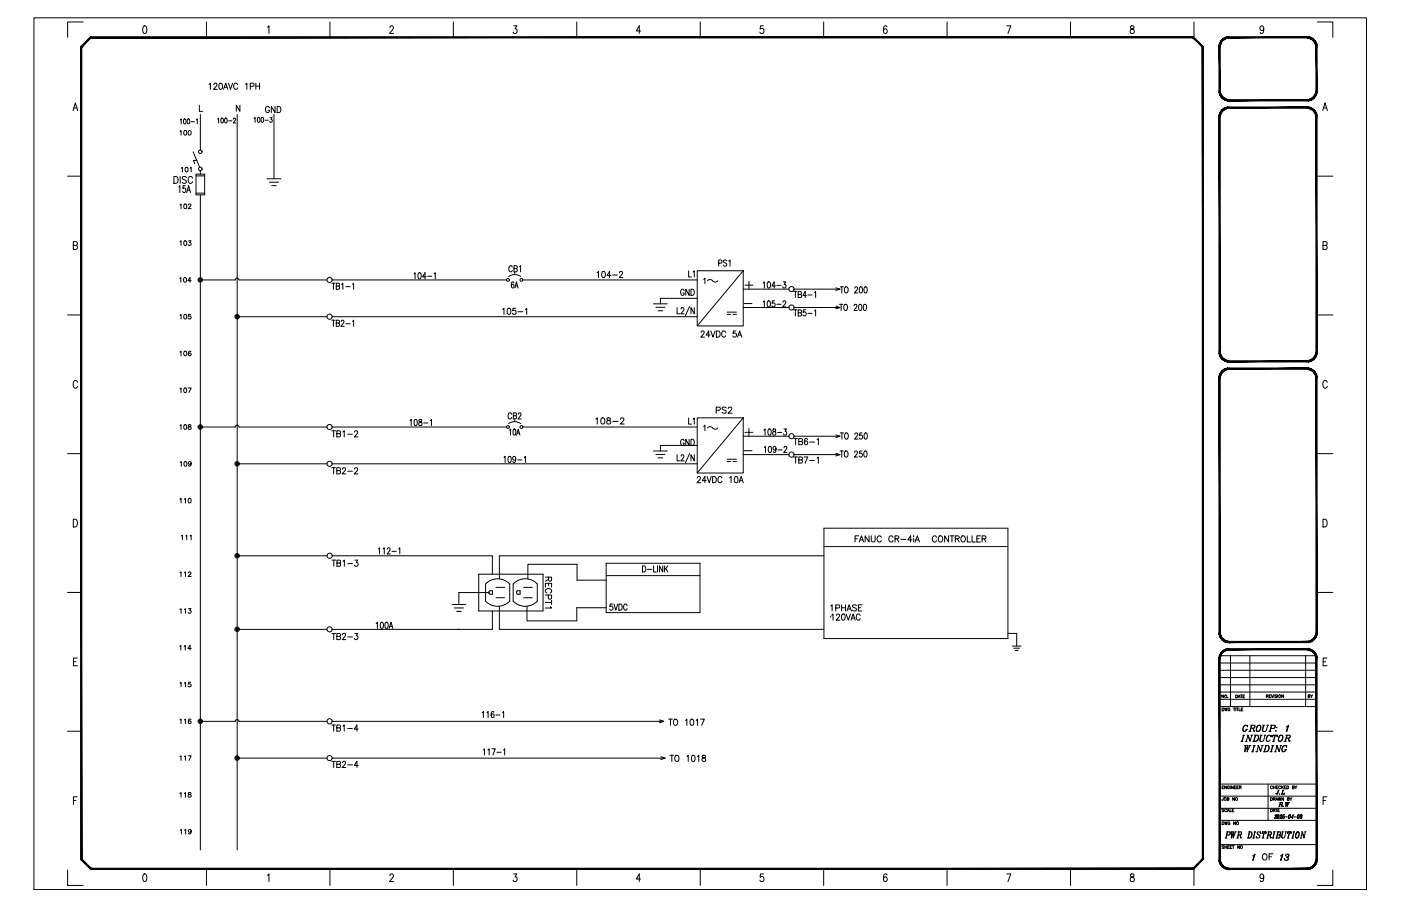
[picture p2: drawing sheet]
<svg xmlns="http://www.w3.org/2000/svg" width="432mm" height="279mm" viewBox="0 0 432 279" stroke-linecap="round" stroke-linejoin="round" font-family="sans-serif">
<g fill="none" stroke="#000" stroke-width=".31">
<path d="M10.5 5.5h410.7v268.8h-410.7zM25.6 6.8h-4.8v4.7M44.3 8.1l.4-.1a1.53 1.53 0 0 1 0 2.3h-.2a1.75 1.75 0 0 1-.2-2.2zM63.6 6.8v4.7M82.4 8.4l.5-.4v2.3M101.7 6.8v4.7M120.2 8.5l.3-.5h.4l.3 .4-.2 .8-.9 1.1h1.2M139.7 6.8v4.7M158.3 8h1l-.5 .9a.69 .69 0 0 1 .5 1 .69 .69 0 0 1-1.2 0M177.8 6.8v4.7M197.5 9.5h-1.4l.9-1.5v2.3M215.8 6.8v4.7"/>
<path d="M235.3 8h-.9l-.1 1a.71 .71 0 0 1 1 0 .71 .71 0 0 1-.1 1 .71 .71 0 0 1-1-.1M253.9 6.8v4.7M273.4 8.3l-.6-.3a1.41 1.41 0 0 0 .1 2.3 .7 .7 0 0 0 .5-.9 .7 .7 0 0 0-.9-.4l-.2 .5M291.9 6.8v4.7M310.3 8h1.3l-1 2.3M329.9 6.8v4.7M348.5 8.1v.7a.86 .86 0 0 1 1 .5 .86 .86 0 0 1-.3 1 .75 .75 0 0 1-.9-.8 .75 .75 0 0 1 .9-.6l.2-.1a.49 .49 0 0 0-.2-.8zM368 6.8v4.7M370.7 14.5v16.7M389.5 8.8l-.3 .5a.64 .64 0 0 1-.8-.2 .64 .64 0 0 1 .2-.9 .64 .64 0 0 1 .8 .1l.1 .5a1.11 1.11 0 0 1-.7 1.5l-.4-.3M406 6.8h4.8v4.7M22.5 34.1l.7-2.4 .7 2.4"/>
<path d="M22.8 33.3h.9M55.5 37l.3-.3v1.5M56.7 36.8a.74 .74 0 0 1 .8 .6 .74 .74 0 0 1-.5 .8l-.4-.3zM57.9 36.8l.1-.1a.85 .85 0 0 1 .5 .7 .85 .85 0 0 1-.5 .8l-.3-.7zM58.9 37.5h1M60.5 37l.3-.3v1.5M61.4 32.4v1.9h1M61.8 35.3v11M64.4 26l.4-.4v2M65.9 26.1l.3-.5h.4l.3 .4-.3 .6-.8 1h1.2M67.1 36.7l.3-.3v1.5M67.7 25.7l.2-.1a1.02 1.02 0 0 1 .7 1 1.02 1.02 0 0 1-.7 1l-.4-.4-.1-.5z"/>
<path d="M68.2 36.5l.2-.1a.83 .83 0 0 1 .5 .8 .83 .83 0 0 1-.5 .7l-.3-.6zM68.9 27.6l.7-2 .6 2M69.2 26.9h.8M69.4 36.5l.2-.1a.83 .83 0 0 1 .4 .8 .83 .83 0 0 1-.4 .7l-.4-.6zM70.4 25.6l.6 2 .7-2M70.4 37.3h1.1M71.9 36.8l.2-.4 .5 .3-.7 1.2h.8M73.1 35.3v226.8M73.2 26.1a.63 .63 0 0 0-.7-.5 .63 .63 0 0 0-.5 .8v.4a.63 .63 0 0 0 .5 .8 .63 .63 0 0 0 .7-.5M73.9 32.4v1.9l-1.1-1.9v1.9M75.7 26l.4-.4v2M77.1 26.6h1v-.9l-1-.1v2"/>
<path d="M78.3 36.5l.3-.3v1.5M78.9 25.6v2M78.9 26.6h1.1M79.5 36.3l.2-.1a.85 .85 0 0 1 .4 .8 .85 .85 0 0 1-.4 .7l-.4-.6zM80 25.6v2M80.6 36.3l.2-.1a.85 .85 0 0 1 .5 .8 .85 .85 0 0 1-.5 .7l-.3-.6zM83.2 36.2h.6l-.3 .6a.44 .44 0 0 1 .4 .7 .44 .44 0 0 1-.8-.1M84.4 35.3v19.8M407.7 34.1l.7-2.4 .7 2.4M408 33.3h.9M20.8 54.3h4.2M59.5 46.8l2 4.8"/>
<path d="M60.4 53.7h2.7v6.4h-2.7zM60.4 54.2h2.7M60.4 59.6h2.7M82.3 55.1h4.3M83 56.2h2.9M83.7 57.2h1.4M406 54.3h4.8M22.6 75.7l1.1-.1 .2-.4-.2-.6-1.1-.1v2.4h.8l.4-.2 .1-.6-.5-.4M61.8 60.1v202M407.8 75.7l1.1-.1 .1-.4-.1-.6-1.1-.1v2.4h.8l.3-.2 .1-.6-.4-.4M20.8 97.1h4.2M61.8 86.3h10.7a.56 .56 0 0 1 .6-.5 .56 .56 0 0 1 .5 .5h27.2"/>
<path d="M73.1 97.7h27.7M102.3 98.7h1M102.4 86.3h53.7M102.4 97.7h112.5M102.8 98.7v1.9M103.6 99.6h.9v-.8l-.9-.1v1.9l1-.1 .1-.5-.4-.4M105.2 99.2l.2-.5 .6 .4-.9 1.5h1M106.6 99.8h1.3M108.6 99.1l.4-.4v1.9M161.1 86.3h53.8M201.4 93.7h4.3M202.1 94.8h2.9"/>
<path d="M202.8 95.8h1.4M208.7 94.9v1.9h.9M209.9 95.3l.3-.4h.5l.1 .3-.9 1.6h1M212.5 94.5l-1.3 2.9M214 94.9v1.9l-1-1.9v1.9M214.9 83.5h14.2v17h-14.2zM214.9 92h-11.4v1.7M216.9 86.1l.4-.3v1.7M218.1 86.6l.7-.4 .8 .4M219.7 86.6l.7 .4 .8-.4M224.1 96.3h2.9M224.1 97h1.1"/>
<path d="M225.9 97h1.1M229.1 83.5l-14.2 17M229.1 94.8h14M229.1 89.2h14M235.2 93.1l.4-.3v1.9M236.7 92.9l.2-.1a1.05 1.05 0 0 1 .6 .9 1.05 1.05 0 0 1-.6 1l-.5-.9zM238.8 92.8h-.8v.8a.57 .57 0 0 1 .8 0 .57 .57 0 0 1-.1 .8 .57 .57 0 0 1-.8-.1M239.4 93.8h1.3M241.3 93.2l.3-.4 .4 .1 .2 .2-.2 .7-.8 .9h1M244.6 95.5h1M244.6 89.9h1M244.8 94.8h14.1"/>
<path d="M244.8 89.2h14.1M245.1 89.9v1.9M245.1 95.5v1.9M246 96.4h.9l.1-.7-1-.2v1.9l1-.1v-.5l-.3-.4M246 90.8l.9-.1 .1-.6-1-.2v1.9l1-.2v-.5l-.3-.3M248.3 95.5h-.7l-.1 .9a.57 .57 0 0 1 .9 0 .57 .57 0 0 1-.1 .8 .57 .57 0 0 1-.8-.1M248.5 91.1h-1l.7-1.2v1.9M249 96.6h1.3M249 91h1.3M251 95.9l.4-.4v1.9M251 90.2l.4-.3v1.9M257.6 88.7l1.3 .5"/>
<path d="M258.9 89.2l-1.3 .4M258.9 88.4h1.1M259.4 88.4v2M260.5 88.5l.2-.1a.98 .98 0 0 1 .7 1 .98 .98 0 0 1-.7 1 1.25 1.25 0 0 1-.2-1.9zM263.4 88.9l.2-.4 .4-.1 .3 .6-.9 1.4h1M265 88.5l.2-.1a1.06 1.06 0 0 1 .6 1 1.06 1.06 0 0 1-.6 1l-.3-.4-.1-.5zM266.5 88.5l.2-.1a1.07 1.07 0 0 1 0 2l-.2-.1-.2-.8zM406 97.1h4.8M23.9 117.9a.7 .7 0 0 0-.9-.6 .7 .7 0 0 0-.5 .9v.6a.7 .7 0 0 0 .5 .9 .7 .7 0 0 0 .9-.6M409.1 117.9a.7 .7 0 0 0-.9-.6 .7 .7 0 0 0-.5 .9v.6a.7 .7 0 0 0 .5 .9 .7 .7 0 0 0 .9-.6M20.8 139.9h4.2M61.8 131.7h10.7a.56 .56 0 0 1 .6-.6 .56 .56 0 0 1 .5 .6h27.2"/>
<path d="M102.4 131.7h53.7M126.4 129.7l.3-.4v1.9M127.8 129.4l.2-.1a1.07 1.07 0 0 1 0 1.9l-.4-.8zM129.2 129.4v.6a.7 .7 0 0 1 .8 .4 .7 .7 0 0 1-.3 .8 .6 .6 0 0 1-.7-.6 .6 .6 0 0 1 .8-.5l.1-.7zM130.6 130.4h1.3M132.6 129.7l.4-.4v1.9M161.1 131.7h53.8M201.4 139.1h4.3M212.5 139.9l-1.3 2.9M214.9 128.9h14.2v17h-14.2zM214.9 137.4h-11.4v1.7M216.9 131.5l.4-.4v1.7"/>
<path d="M218.1 132l.7-.4 .8 .4M219.7 132l.7 .4 .8-.4M229.1 128.9l-14.2 17M229.1 134.5h14M235.4 132.6l.4-.3v1.9M236.9 132.4l.2-.1a1.07 1.07 0 0 1 0 1.9l-.4-.4v-.4zM238.3 132.4v.5a.69 .69 0 0 1 .8 .4 .69 .69 0 0 1-.3 .9 .61 .61 0 0 1-.7-.7 .61 .61 0 0 1 .8-.5l.1-.6zM239.6 133.4h1.3M241.6 132.3h.8l-.4 .7a.56 .56 0 0 1 .4 .9 .56 .56 0 0 1-.9-.1M244.8 134.5h14.1M257.6 134.1l1.3 .4M258.9 134.5l-1.3 .5"/>
<path d="M259 133.5h1M259.5 133.5v1.9M260.6 133.6l.1-.1a.98 .98 0 0 1 .8 1 .98 .98 0 0 1-.8 .9 1.25 1.25 0 0 1-.1-1.8zM263.5 134l.3-.5 .4 .1 .2 .3-1 1.5h1M265.7 133.5h-.7l-.1 .8a.57 .57 0 0 1 .9 .1 .57 .57 0 0 1-.1 .8 .57 .57 0 0 1-.8-.1M266.5 133.6l.2-.1a1.07 1.07 0 0 1 0 1.9l-.2-.1-.2-.7zM406 139.9h4.8M73.1 143h27.7M102.4 143h112.5M155.3 141.1l.4-.4v1.9M156.8 140.8l.2-.1a1.07 1.07 0 0 1 0 1.9l-.4-.8zM158.9 141.4l-.2 .4a.51 .51 0 0 1-.7-.5 .51 .51 0 0 1 .9-.3v.4a.9 .9 0 0 1-.5 1.2l-.3-.2"/>
<path d="M159.5 141.8h1.3M161.6 141.1l.3-.4v1.9M202.1 140.1h2.9M202.8 141.2h1.4M208.7 140.2v1.9h.9M209.9 140.7l.3-.5 .5 .1 .1 .3-.9 1.5h1M214 140.2v1.9l-1-1.9v1.9M224.1 141.6h2.9M224.1 142.3h1.1M225.9 142.3h1.1M229.1 140.2h14M244.8 140.2h14.1"/>
<path d="M22.6 160.1a1.28 1.28 0 0 1 1.3 .8 1.28 1.28 0 0 1-.4 1.5l-.9 .1zM73.1 171.4h27.7M102.4 171.4h49.4v5.7M116.6 169.3l.4-.4v1.9M118.1 169.3l.3-.4v1.9M119.4 169.4l.3-.5h.3l.2 .4-.9 1.5h1M120.8 170h1.3M122.9 169.3l.3-.4v1.9M147.5 177.1h19.9v11.3h-19.9zM162.7 178.5v-4.5h15.1v4.9h9M186.8 177.5h28.9M186.8 173.7h28.9v15.2h-28.9z"/>
<path d="M198 174.5a.96 .96 0 0 1 1.1 .9 .96 .96 0 0 1-1.1 1zM199.5 175.6h1.4M201.4 174.5v1.9h.9M202.7 174.5v1.9M204.3 174.5v1.9l-1.1-1.9v1.9M204.8 174.5v1.9M205.2 175.3l.7 1.1M205.9 174.5l-1.1 1.3M253.9 171.4h-100v7.1M253.9 162.9h56.7v34h-56.7zM253.9 168.6h56.7M407.8 160.1a1.27 1.27 0 0 1 1.3 .8 1.27 1.27 0 0 1-.4 1.5l-.9 .1z"/>
<path d="M20.8 182.7h4.2M73.1 194.1h27.7M115.9 192.3l.4-.4v1.9M117.4 192l.2-.1a1.06 1.06 0 0 1 .6 .9 1.06 1.06 0 0 1-.6 1l-.4-.8zM118.8 192l.3-.1a1.07 1.07 0 0 1 0 1.9l-.3-.1-.2-.7zM119.9 193.8l.6-1.9 .6 1.9M120.1 193.2h.8M139.3 186.4h4.3M140 187.5h2.8M140.7 188.5h1.4M141.4 194v.1M149.7 180.1a5.1 5.1 0 0 1 7.4 0v5.3a5.1 5.1 0 0 1-7.4 0z"/>
<path d="M150.7 182.7h-9.3v3.7M151.1 182.2l-.3 .1v.8l1 .2v-1.1h-.7M151.8 188.4v5.7h-49.4M152.9 181.1h2.6M152.9 184.3h2.6M153.9 187v7.1h100M159.2 182.5v.4M159.6 182.2l-.4 .3M159.6 182.2h.7v1.1l-.9-.1-.2-.3M161.4 181.1h2.6M161.4 184.3h2.6M162.4 187v4.5h15.4v-4.1h9"/>
<path d="M165.6 180.1a5.1 5.1 0 0 0-7.4 0v5.3a5.1 5.1 0 0 0 7.4 0M310.6 195.3h2.8v3.9M312 199.2h2.7M312.5 199.9h1.8M406 182.7h4.8M22.6 204.1h.8M23.8 202.9h-1.2v2.4h1.2M148.6 219.8l.4-.4v1.9M150.1 219.8l.3-.4v1.9M152.2 219.7l-.2-.3a1.09 1.09 0 0 0-.1 1.9 .56 .56 0 0 0 .4-.7 .56 .56 0 0 0-.7-.4l-.2 .5M154.9 219.8l.3-.4v1.9M312.9 200.6h.9"/>
<path d="M375.9 215.7h29.9M375.9 213.4h29.9M375.9 211.2h29.9M375.9 209h29.9M375.9 206.7h29.9M375.9 204.5h29.9M375.9 202.2h29.9M375.9 217.9h29.9M376.7 218.3l.5 .2-.1 .7h-.4zM377.5 218.3l.2 .9 .2-.9 .2 .9 .2-.9M379.1 218.6a.35 .35 0 0 0-.5-.2 .35 .35 0 0 0-.1 .5 .31 .31 0 0 0 .3 .3 .31 .31 0 0 0 .3-.3h-.2M379.3 202.2v15.7"/>
<path d="M380.1 218.3h.6M380.4 218.3v.9M380.9 214.3a.46 .46 0 0 1 .5 .2 .46 .46 0 0 1-.1 .6l-.4 .1zM380.9 218.3v.9M381.1 218.3h.5M381.4 218.3v.9M381.6 215.2l.3-.9 .3 .9M381.7 214.9h.4M381.9 218.3v.9h.4M382.3 214.3h.6M382.6 218.8h.3M382.6 214.3v.9"/>
<path d="M383.1 218.3h-.5v.9h.5M383.1 214.7h.3M383.6 214.3h-.5v.9h.5M385.2 202.2v15.7M390.3 214.7l.5-.1v-.3h-.5v.8M390.6 214.7l.3 .4M391.1 214.7h.4M391.7 214.3h-.6v.8h.6M391.8 214.3l.3 .8 .4-.8M392.6 214.3v.8M393.5 214.4h-.6l.6 .5-.2 .2-.4-.1M393.8 214.3v.8"/>
<path d="M395.6 214.3v.8l-.6-.8v.8M402.4 202.2v15.7M407.8 204.1h.7M409 202.9h-1.2v2.4h1.2M20.8 225.5h4.2M61.8 222.5l10.7-.1a.56 .56 0 0 1 .6-.5 .56 .56 0 0 1 .5 .5l27.2 .1M73.1 233.8h27.7M102.4 222.5h102.2M102.4 233.8h102.6M149 231.3l.3-.4v1.9M150.4 231.3l.4-.4v1.9M151.6 230.9h1l-.7 1.9"/>
<path d="M152.8 220.5h1.3M153.1 232h1.4M155.2 231.3l.3-.4v1.9M203.2 222l1.4 .5M203.7 233.4l1.3 .4M204.6 222.5l-1.4 .4M205 233.8l-1.3 .4M206.1 221.8h1.1M206.7 221.8v1.9M207.9 221.9a.94 .94 0 0 1 1 .7 .94 .94 0 0 1-.5 1.1 1 1 0 0 1-.9-.8 1 1 0 0 1 .4-1zM211.3 222.2l.4-.4v1.9M212.9 221.9l.3-.1a1.02 1.02 0 0 1 .6 .9 1.02 1.02 0 0 1-.6 1 1.3 1.3 0 0 1-.3-1.8z"/>
<path d="M214.6 222.2l.4-.4v1.9M215.9 221.8h1.2l-.8 1.9M406 225.5h4.8M22.6 246.9h.8M23.8 245.7h-1.2v2.4M370.7 241.9v23.1M375.9 253h29.9M375.9 249.3h29.9M375.9 245.5h29.9M375.9 241.8h29.9M376.7 253.4l.5 .2-.1 .7h-.4zM376.7 242.8h.3"/>
<path d="M377 246v.8h-.3l-.1-.2M377.2 249.6h-.6l.5 .4v.3l-.5-.1M377.2 242.4h-.5v.8h.5M377.5 253.4l.2 .9 .2-.9 .2 .9 .2-.9M377.6 258.4h.5M378 242.4v.8l-.5-.8v.8M378 256.5h.9l.3 .3-.2 .6-.9 .1M378.1 249.7a.35 .35 0 0 0-.5-.2 .35 .35 0 0 0-.1 .5 .32 .32 0 0 0 .2 .3 .32 .32 0 0 0 .4-.2M378.2 250.3l.4-.8 .3 .8M378.2 246.4h.5l.1-.3-.6-.1v.8h.6l-.2-.4M378.3 256.5l-.5 1.9 .5-1.9M378.3 250h.5"/>
<path d="M378.9 242.6a.35 .35 0 0 0-.5-.2 .35 .35 0 0 0-.1 .5 .31 .31 0 0 0 .3 .3 .31 .31 0 0 0 .3-.3h-.2M378.9 256.5l.2 .5-.4 .5M379.1 249.5v.8h.5M379.1 253.7a.35 .35 0 0 0-.5-.2 .35 .35 0 0 0-.1 .5 .31 .31 0 0 0 .3 .3 .31 .31 0 0 0 .3-.3h-.2M379.2 242.4v.8M379.4 256.5h.5M379.7 256.5l-.2 1.9 .7-1.9-.1 1.9 .7-1.9M379.7 256.5l-.1 1.7M379.8 249.9h.3M380.1 242.4v.8l-.6-.8v.8M380.3 256.5l-.1 1.7M380.3 249.5h-.5v.8h.5"/>
<path d="M380.4 242.8h.4M380.5 246v.8l-.6-.8v.8M380.6 256.5h.4M380.8 253.4v.9l-.6-.9v.9M381 242.4h-.6v.8h.6M381.2 258.4h.5M381.2 242.8h.3M381.6 256.5h.8l.3 .3-.1 .6h-.9M381.7 242.4h-.5v.8h.5M381.8 256.5l-.4 1.9M381.9 256.5l-.4 1.9M382 242.8l.5-.1v-.2l-.5-.1v.8"/>
<path d="M382 257.4l.3 1h.3v-.2M382.3 257.6l.1 .6h.2M382.3 242.8l.3 .4M382.4 256.5l.2 .5-.3 .4M384.9 256.5h.6a1.13 1.13 0 0 1 .2 1.4 1.13 1.13 0 0 1-1.3 .5M385.1 256.5l-.5 1.9M385.2 256.5l-.5 1.9M385.5 256.5a1.21 1.21 0 0 1-.4 1.9M386.1 258.4h.5M386.5 256.5h.5M386.7 256.5l-.4 1.9M386.8 256.5l-.4 1.9"/>
<path d="M387.5 257l.6 .5a.53 .53 0 0 1-.1 .9 .53 .53 0 0 1-.7-.5l-.1 .5 .1-.2M388.4 256.7l.2-.2-.1 .6a.51 .51 0 0 0-.5-.6 .51 .51 0 0 0-.5 .5l.8 .8M389 258.4h.5M389.2 256.5l-.2 .6 .1-.6h1.1v.6v-.6M389.6 256.5l-.4 1.9M389.7 256.5l-.4 1.9M390.4 258.4h.5M390.8 256.5h.8l.3 .3-.2 .6h-.8M390.8 241.8v11.2M391 256.5l-.4 1.9M391.1 256.5l-.4 1.9M391.2 257.4l.3 .2 .1 .8 .2-.2"/>
<path d="M391.5 257.6l.1 .6h.2M391.6 256.5l.2 .5-.3 .4M391.6 249.5a.47 .47 0 0 1 .6 .2 .47 .47 0 0 1-.2 .6h-.4zM392.1 258.4h.5M392.5 256.5h.6M392.8 256.5l-.5 1.9M392.8 256.5l-.4 1.9M392.9 252.3l.4 .1 .1-.2-.6 .1M393 251.5v.1a.25 .25 0 0 1 .3-.4 .23 .23 0 0 1 .1 .4l-.6 .8M393.3 251.2l.1 .4-.3 .4M393.4 258.4l.5-1.9-.4 1.9M393.6 256.5l1 .1v.7l-.2 .1"/>
<path d="M394 251.2l-.2 .2a.52 .52 0 0 0-.2 .6 .52 .52 0 0 0 .4 .4v-.1a.54 .54 0 0 0 .3-.6 .54 .54 0 0 0-.4-.4l-.2 .7 .1 .4M394 251.2l.2 .5-.3 .7M394.4 257.4l.2 .3-.2 .7h-1.2M394.4 257.4v.8l-.3 .2M394.4 256.5l.2 .8-.9 .1M394.6 252.3l.3 .1 .1-.2-.5 .1M394.7 251.5v.1a.24 .24 0 0 1 .2-.4 .24 .24 0 0 1 .2 .4l-.7 .8M395 251.2l.1 .3-.4 .5M395.1 256.5h.5M395.3 256.5l-.3 1.4 .3 .5a.55 .55 0 0 0 .7-.5l.3-1.4M395.4 256.5l-.3 1.4 .2 .5M395.6 251.3l.4-.1h-.4l-.2 .5a.31 .31 0 0 1 .4 .2 .31 .31 0 0 1-.1 .4 .31 .31 0 0 1-.4-.1"/>
<path d="M395.6 251.7l.2 .4-.2 .3M396.1 256.5h.4M396.1 251.9h.7M396.8 258.4h.4M397 256.5l-.2 .6 .1-.6h1.1l-.1 .6v-.6M397.4 256.5l-.4 1.9M397.5 256.5l-.5 1.9M397.5 251.2l-.2 .2a.52 .52 0 0 0-.2 .6 .52 .52 0 0 0 .4 .4l.1-.1a.54 .54 0 0 0 .2-.6 .54 .54 0 0 0-.4-.4l-.2 .7 .1 .4M397.6 251.2l.1 .5-.3 .7M398.1 258.4h.5M398.3 242.8l.6-.3-.6-.1v.8h.6l-.2-.4M398.4 252.1h-.4l.6-.9-.3 1.2"/>
<path d="M398.5 251.3l-.2 1.1M398.6 256.5h.5M398.8 256.5l-.5 1.9M398.8 251.9h.7M398.9 256.5l-.5 1.9M399.1 242.4l.3 .4v.4M399.7 242.4l-.3 .4M399.9 256.5a1.35 1.35 0 0 0-.3 1.9 1.19 1.19 0 0 0 .5-1.9 1.27 1.27 0 0 0-.5 1.9M400.1 256.5a1.53 1.53 0 0 1-.3 1.9M400.2 251.2l-.2 .2a.52 .52 0 0 0-.2 .6 .52 .52 0 0 0 .4 .4l.1-.1a.54 .54 0 0 0 .2-.6 .54 .54 0 0 0-.4-.4l-.2 .4 .1 .7M400.3 251.2l.1 .5-.3 .7M400.7 258.4h.5"/>
<path d="M400.9 251.8l-.2 .3 .1 .3M401 251.2l-.1 .5a.27 .27 0 0 0 .4-.1 .27 .27 0 0 0-.4-.3v.5M401.1 251.2l.2 .4-.2 .2a.32 .32 0 0 1 .1 .5 .32 .32 0 0 1-.5 0l.2-.5M401.2 256.5h.2M401.2 252l-.2 .4M401.9 258.2l-.5-1.7-.5 1.9M402.1 256.5h.4M402.3 256.5l-.4 1.9-.5-1.6M407.8 246.9h.7M409 245.7h-1.2v2.4M20.8 268.3v4.8h4.8M44.3 269.6l.4-.1a1.53 1.53 0 0 1 0 2.4h-.2a1.78 1.78 0 0 1-.2-2.3z"/>
<path d="M63.6 267.9v5.2M82.4 270l.5-.5v2.4M101.7 267.9v5.2M120.2 270.1l.1-.5 .6-.1 .3 .7-1.1 1.7h1.2M139.7 267.9v5.2M158.3 269.5h1l-.5 .9a.7 .7 0 0 1 .5 1.1 .7 .7 0 0 1-1.2-.1M177.8 267.9v5.2M197.5 271.1h-1.4l.9-1.6v2.4M215.8 267.9v5.2M235.3 269.5h-.9l-.1 1a.73 .73 0 0 1 1 .1 .73 .73 0 0 1 0 1 .73 .73 0 0 1-1 0l-.1-.2M253.9 267.9v5.2M273.4 269.8l-.6-.3a1.42 1.42 0 0 0 .1 2.4 .68 .68 0 0 0 .6-1 .68 .68 0 0 0-1.1-.2l-.1 .4"/>
<path d="M291.9 267.9v5.2M310.3 269.5h1.3l-1 2.4M329.9 267.9v5.2M348.5 269.6v.7a.93 .93 0 0 1 .9 .4 .93 .93 0 0 1 0 1.1 .75 .75 0 0 1-1.1-.6 .75 .75 0 0 1 .9-.8l.2-.1a.47 .47 0 0 0-.2-.8zM368 267.7v5.4M375.9 260.5h29.9M377.2 260.9h-.6l.5 .4v.3l-.5-.1M377.5 260.8v.9M377.5 261.2h.6M378.1 260.8v.9M378.4 261.2h.3M378.9 260.8h-.5v.9h.5"/>
<path d="M379.2 261.2h.3M379.7 260.8h-.5v.9h.5M379.8 260.8h.6M380.1 260.8v.9M382 260.8v.9l-.5-.9v.9M386.1 264l.7-.6-.6 1.9M386.6 263.8l-.4 1.5M386.7 263.7l-.4 .2M386.8 263.4l-.7 1.9M389.5 270.3l-.3 .6a.64 .64 0 0 1-.8-.3 .64 .64 0 0 1 .2-.8 .64 .64 0 0 1 .8 0l.1 .5a1.15 1.15 0 0 1-.7 1.6l-.4-.4M410.8 268.3v4.8h-4.8"/>
<circle cx="61.7" cy="46.8" r=".54"/>
<circle cx="61.7" cy="52.1" r=".54"/>
<circle cx="61.7" cy="86.3" r=".69"/>
<circle cx="61.7" cy="86.3" r=".43"/>
<circle cx="61.7" cy="86.3" r=".22"/>
<circle cx="73.1" cy="97.7" r=".69"/>
<circle cx="73.1" cy="97.7" r=".43"/>
<circle cx="73.1" cy="97.7" r=".22"/>
<circle cx="101.6" cy="97.7" r=".79"/>
<circle cx="243.9" cy="94.8" r=".79"/>
<circle cx="61.7" cy="131.7" r=".69"/>
<circle cx="61.7" cy="131.7" r=".43"/>
<circle cx="61.7" cy="131.7" r=".22"/>
<circle cx="73.1" cy="143" r=".69"/>
<circle cx="73.1" cy="143" r=".43"/>
<circle cx="73.1" cy="143" r=".22"/>
<circle cx="73.1" cy="171.4" r=".69"/>
<circle cx="73.1" cy="171.4" r=".43"/>
<circle cx="73.1" cy="171.4" r=".22"/>
<circle cx="73.1" cy="194.1" r=".69"/>
<circle cx="73.1" cy="194.1" r=".43"/>
<circle cx="73.1" cy="194.1" r=".22"/>
<circle cx="394.4" cy="214.6" r=".39"/>
<circle cx="61.7" cy="222.4" r=".69"/>
<circle cx="61.7" cy="222.4" r=".43"/>
<circle cx="61.7" cy="222.4" r=".22"/>
<circle cx="73.1" cy="233.8" r=".69"/>
<circle cx="73.1" cy="233.8" r=".43"/>
<circle cx="73.1" cy="233.8" r=".22"/>
<circle cx="377.6" cy="246.4" r=".38"/>
<circle cx="381.1" cy="246.4" r=".39"/>
<circle cx="381.4" cy="253.8" r=".39"/>
<circle cx="382.6" cy="261.2" r=".39"/>
</g>
<g fill="#000" stroke="#000" stroke-width=".31">
<path d="M375.7 14.5l.4 13.5v-13.5zM375.7 14.5l.4 13.5h-.4z"/>
<path d="M378.4 11.4l.5-.1v.4zM378.4 11.4v.3h.5zM377.9 11.5l.5-.1v.3zM377.9 11.5l.1 .3 .4-.1zM377.4 11.7l.5-.2 .1 .3zM377.4 11.7l.2 .3 .4-.2zM377 11.9l.4-.2 .2 .3zM377 11.9l.2 .3 .4-.2zM376.6 12.3l.4-.4 .2 .3zM376.6 12.3l.3 .2 .3-.3zM376.6 12.3l.3 .2-.6 .2zM376.3 12.7l.3 .2 .3-.4zM376.3 12.7l.3 .2-.5 .2zM376.1 13.1l.3 .1 .2-.3zM376.1 13.1l.3 .1-.5 .3zM375.9 13.5l.3 .1 .2-.4zM375.9 13.5l.3 .1-.5 .4zM375.7 14l.4 .1 .1-.5zM375.7 14l.4 .1-.4 .4zM376.1 14.1l-.4 .4h.4z"/>
<path d="M378.9 11.7h23.9v-.4zM378.9 11.3h23.9l-23.9 .4z"/>
<path d="M405.6 14.5l.3 13.5v-13.5zM405.6 14.5l.3 13.5h-.3z"/>
<path d="M405.9 14v.5h-.3zM405.5 14.1l.1 .4 .3-.5zM405.8 13.5l.1 .5-.4 .1zM405.4 13.6l.1 .5 .3-.6zM405.6 13.1l.2 .4-.4 .1zM405.3 13.2l.1 .4 .2-.5zM405.3 12.7l.3 .4-.3 .1zM405 12.9l.3 .3v-.5zM405 12.3l.3 .4-.3 .2zM405 12.3l-.2 .2 .2 .4zM404.6 11.9l.4 .4-.2 .2zM404.6 11.9l-.2 .3 .4 .3zM404.2 11.7l.4 .2-.2 .3zM404.2 11.7l-.2 .3 .4 .2zM403.8 11.5l.4 .2-.2 .3zM403.8 11.5l-.2 .3 .4 .2zM403.3 11.4l.5 .1-.2 .3zM403.3 11.4l-.1 .3 .4 .1zM402.8 11.3l.5 .1-.1 .3zM402.8 11.3v.4h.4z"/>
<path d="M375.7 28h.4l-.4 .4zM376.1 28l-.4 .4h.4zM375.7 28.4h.4l-.2 .5zM376.1 28.4l-.2 .5 .3-.1zM375.9 28.9l.3-.1-.1 .6zM376.2 28.8l-.1 .6 .3-.2zM376.1 29.4l.3-.2-.1 .6zM376.4 29.2l-.1 .6 .3-.2zM376.3 29.8l.3-.2v.6zM376.6 29.6v.6l.3-.3zM376.6 30.2l.3-.3 .1 .6zM376.9 29.9l.1 .6 .2-.3zM377.2 30.2l.2 .6-.4-.3zM377.2 30.2l.2 .6 .2-.3zM377.6 30.5l.3 .5-.5-.2zM377.6 30.5l.3 .5 .1-.4zM378 30.6l.4 .5-.5-.1zM378 30.6l.4 .5v-.4zM378.4 30.7l.5 .4h-.5zM378.4 30.7l.5 .4v-.4z"/>
<path d="M375.7 36.2l.4 72.3v-72.3zM375.7 36.2l.4 72.3h-.4z"/>
<path d="M378.4 33h.5v.4zM378.4 33v.4h.5zM377.9 33.1l.5-.1v.4zM377.9 33.1l.1 .4 .4-.1zM377.4 33.3l.5-.2 .1 .4zM377.4 33.3l.2 .4 .4-.2zM377 33.6l.4-.3 .2 .4zM377 33.6l.2 .3 .4-.2zM376.6 33.9l.4-.3 .2 .3zM376.6 33.9l.3 .3 .3-.3zM376.6 33.9l.3 .3-.6 .1zM376.3 34.3l.3 .2 .3-.3zM376.3 34.3l.3 .2-.5 .2zM376.1 34.7l.3 .2 .2-.4zM376.1 34.7l.3 .2-.5 .3zM375.9 35.2l.3 .1 .2-.4zM375.9 35.2l.3 .1-.5 .4zM375.7 35.7h.4l.1-.4zM375.7 35.7h.4l-.4 .5zM376.1 35.7l-.4 .5h.4z"/>
<path d="M378.9 31.1h23.9v-.4zM378.9 30.7h23.9l-23.9 .4z"/>
<path d="M378.9 33.4h23.9v-.4zM378.9 33h23.9l-23.9 .4z"/>
<path d="M402.8 30.7l.5 .4h-.5zM402.8 30.7l.5 .4-.1-.4zM403.2 30.7l.6 .3-.5 .1zM403.2 30.7l.6 .3-.2-.4zM403.6 30.6l.6 .2-.4 .2zM403.6 30.6l.6 .2-.2-.3zM404 30.5h.6l-.4 .3zM404 30.5h.6l-.2-.3zM404.4 30.2h.6l-.4 .3zM404.4 30.2h.6l-.2-.3zM404.8 29.9l.5-.1-.3 .4zM405 29.6l-.2 .3 .5-.1zM405 29.6l.6-.2-.3 .4zM405.3 29.2l-.3 .4 .6-.2zM405.3 29.2l.5-.3-.2 .5zM405.4 28.8l-.1 .4 .5-.3zM405.4 28.8l.5-.4-.1 .5zM405.5 28.4l-.1 .4 .5-.4zM405.9 28v.4h-.4zM405.6 28l-.1 .4 .4-.4z"/>
<path d="M405.6 36.2l.3 72.3v-72.3zM405.6 36.2l.3 72.3h-.3z"/>
<path d="M405.9 35.7v.5h-.3zM405.5 35.7l.1 .5 .3-.5zM405.8 35.2l.1 .5h-.4zM405.4 35.3l.1 .4 .3-.5zM405.6 34.7l.2 .5-.4 .1zM405.3 34.9l.1 .4 .2-.6zM405.3 34.3l.3 .4-.3 .2zM405 34.5l.3 .4v-.6zM405 33.9l.3 .4-.3 .2zM405 33.9l-.2 .3 .2 .3zM404.6 33.6l.4 .3-.2 .3zM404.6 33.6l-.2 .3 .4 .3zM404.2 33.3l.4 .3-.2 .3zM404.2 33.3l-.2 .4 .4 .2zM403.8 33.1l.4 .2-.2 .4zM403.8 33.1l-.2 .4 .4 .2zM403.3 33l.5 .1-.2 .4zM403.3 33l-.1 .4 .4 .1zM402.8 33h.5l-.1 .4zM402.8 33v.4h.4z"/>
<path d="M375.7 108.5h.4l-.4 .5zM376.1 108.5l-.4 .5 .4-.1zM375.7 109l.4-.1-.2 .5zM376.1 108.9l-.2 .5 .3-.1zM375.9 109.4l.3-.1-.1 .6zM376.2 109.3l-.1 .6 .3-.2zM376.1 109.9l.3-.2-.1 .6zM376.4 109.7l-.1 .6 .3-.2zM376.3 110.3l.3-.2v.6zM376.6 110.1v.6l.3-.3zM376.6 110.7l.3-.3 .1 .6zM376.9 110.4l.1 .6 .2-.3zM377.2 110.7l.2 .6-.4-.3zM377.2 110.7l.2 .6 .2-.4zM377.6 110.9l.3 .6-.5-.2zM377.6 110.9l.3 .6 .1-.4zM378 111.1l.4 .5-.5-.1zM378 111.1l.4 .5v-.4zM378.4 111.2l.5 .4h-.5zM378.4 111.2l.5 .4v-.3z"/>
<path d="M375.7 116.7l.4 78.3v-78.3zM375.7 116.7l.4 78.3h-.4z"/>
<path d="M378.9 111.3v.3l23.9-.3zM378.9 111.6l23.9-.3v.3z"/>
<path d="M378.9 113.5v.4l23.9-.4zM378.9 113.9l23.9-.4v.4z"/>
<path d="M378.4 113.5h.5v.4zM378.4 113.5v.4h.5zM377.9 113.7l.5-.2v.4zM377.9 113.7l.1 .3 .4-.1zM377.4 113.8l.5-.1 .1 .3zM377.4 113.8l.2 .4 .4-.2zM377 114.1l.4-.3 .2 .4zM377 114.1l.2 .3 .4-.2zM376.6 114.4l.4-.3 .2 .3zM376.6 114.4l.3 .3 .3-.3zM376.6 114.4l.3 .3-.6 .1zM376.3 114.8l.3 .2 .3-.3zM376.3 114.8l.3 .2-.5 .2zM376.1 115.2l.3 .2 .2-.4zM376.1 115.2l.3 .2-.5 .3zM375.9 115.7l.3 .1 .2-.4zM375.9 115.7l.3 .1-.5 .4zM375.7 116.2h.4l.1-.4zM375.7 116.2h.4l-.4 .5zM375.7 116.7h.4v-.5z"/>
<path d="M402.8 111.3l.5 .3h-.5zM402.8 111.3l.5 .3-.1-.4zM403.2 111.2l.6 .3-.5 .1zM403.2 111.2l.6 .3-.2-.4zM403.6 111.1l.6 .2-.4 .2zM403.6 111.1l.6 .2-.2-.4zM404 110.9l.6 .1-.4 .3zM404 110.9l.6 .1-.2-.3zM404.4 110.7h.6l-.4 .3zM404.4 110.7h.6l-.2-.3zM404.8 110.4l.5-.1-.3 .4zM405 110.1l-.2 .3 .5-.1zM405 110.1l.6-.2-.3 .4zM405.3 109.7l-.3 .4 .6-.2zM405.3 109.7l.5-.3-.2 .5zM405.4 109.3l-.1 .4 .5-.3zM405.4 109.3l.5-.3-.1 .4zM405.5 108.9l-.1 .4 .5-.3zM405.9 108.5v.5l-.4-.1zM405.6 108.5l-.1 .4 .4-.4z"/>
<path d="M405.9 116.2v.5h-.3zM405.5 116.2l.1 .5 .3-.5zM405.8 115.7l.1 .5h-.4zM405.4 115.8l.1 .4 .3-.5zM405.6 115.2l.2 .5-.4 .1zM405.3 115.4l.1 .4 .2-.6zM405.3 114.8l.3 .4-.3 .2zM405 115l.3 .4v-.6zM405 114.4l.3 .4-.3 .2zM405 114.4l-.2 .3 .2 .3zM404.6 114.1l.4 .3-.2 .3zM404.6 114.1l-.2 .3 .4 .3zM404.2 113.8l.4 .3-.2 .3zM404.2 113.8l-.2 .4 .4 .2zM403.8 113.7l.4 .1-.2 .4zM403.8 113.7l-.2 .3 .4 .2zM403.3 113.5l.5 .2-.2 .3zM403.3 113.5l-.1 .4 .4 .1zM402.8 113.5h.5l-.1 .4zM402.8 113.5v.4h.4z"/>
<path d="M405.6 116.7l.3 78.3v-78.3zM405.6 116.7l.3 78.3h-.3z"/>
<path d="M375.7 195h.4l-.4 .5zM376.1 195l-.4 .5 .4-.1zM375.7 195.5l.4-.1-.2 .6zM376.1 195.4l-.2 .6 .3-.1zM375.9 196l.3-.1-.1 .5zM376.2 195.9l-.1 .5 .3-.1zM376.1 196.4l.3-.1-.1 .6zM376.4 196.3l-.1 .6 .3-.2zM376.3 196.9l.3-.2v.5zM376.6 196.7v.5l.3-.2zM376.6 197.2l.3-.2 .1 .6zM376.9 197l.1 .6 .2-.3zM377.2 197.3l.2 .5-.4-.2zM377.2 197.3l.2 .5 .2-.3zM377.6 197.5l.3 .5-.5-.2zM377.6 197.5l.3 .5 .1-.3zM378 197.7l.4 .4-.5-.1zM378 197.7l.4 .4v-.3zM378.4 197.8l.5 .4-.5-.1zM378.4 197.8l.5 .4v-.4z"/>
<path d="M378.9 197.8v.4l23.9-.4zM378.9 198.2l23.9-.4v.4z"/>
<path d="M402.8 197.8l.5 .3-.5 .1zM402.8 197.8l.5 .3-.1-.3zM403.2 197.8l.6 .2-.5 .1zM403.2 197.8l.6 .2-.2-.3zM403.6 197.7l.6 .1-.4 .2zM403.6 197.7l.6 .1-.2-.3zM404 197.5l.6 .1-.4 .2zM404 197.5l.6 .1-.2-.3zM404.4 197.3l.6-.1-.4 .4zM404.4 197.3l.6-.1-.2-.2zM404.8 197l.5-.1-.3 .3zM405 196.7l-.2 .3 .5-.1zM405 196.7l.6-.3-.3 .5zM405.3 196.3l-.3 .4 .6-.3zM405.3 196.3l.5-.3-.2 .4zM405.4 195.9l-.1 .4 .5-.3zM405.4 195.9l.5-.4-.1 .5zM405.5 195.4l-.1 .5 .5-.4zM405.9 195v.5l-.4-.1zM405.6 195l-.1 .4 .4-.4z"/>
<path d="M375.7 203.2l.4 61.8v-61.8zM375.7 203.2l.4 61.8h-.4z"/>
<path d="M378.9 200v.4l23.9-.4zM378.9 200.4l23.9-.4v.4z"/>
<path d="M378.4 200.1l.5-.1v.4zM378.4 200.1v.4l.5-.1zM377.9 200.2l.5-.1v.4zM377.9 200.2l.1 .3h.4zM377.4 200.4l.5-.2 .1 .3zM377.4 200.4l.2 .3 .4-.2zM377 200.7l.4-.3 .2 .3zM377 200.7l.2 .2 .4-.2zM376.6 201l.4-.3 .2 .2zM376.6 201l.3 .2 .3-.3zM376.6 201l.3 .2-.6 .2zM376.3 201.4l.3 .2 .3-.4zM376.3 201.4l.3 .2-.5 .2zM376.1 201.8l.3 .1 .2-.3zM376.1 201.8l.3 .1-.5 .3zM375.9 202.2l.3 .1 .2-.4zM375.9 202.2l.3 .1-.5 .4zM375.7 202.7l.4 .1 .1-.5zM375.7 202.7l.4 .1-.4 .4zM376.1 202.8l-.4 .4h.4z"/>
<path d="M405.9 202.7v.5h-.3zM405.5 202.8l.1 .4 .3-.5zM405.8 202.2l.1 .5-.4 .1zM405.4 202.3l.1 .5 .3-.6zM405.6 201.8l.2 .4-.4 .1zM405.3 201.9l.1 .4 .2-.5zM405.3 201.4l.3 .4-.3 .1zM405 201.6l.3 .3v-.5zM405 201l.3 .4-.3 .2zM405 201l-.2 .2 .2 .4zM404.6 200.7l.4 .3-.2 .2zM404.6 200.7l-.2 .2 .4 .3zM404.2 200.4l.4 .3-.2 .2zM404.2 200.4l-.2 .3 .4 .2zM403.8 200.2l.4 .2-.2 .3zM403.8 200.2l-.2 .3 .4 .2zM403.3 200.1l.5 .1-.2 .3zM403.3 200.1l-.1 .4h.4zM402.8 200l.5 .1-.1 .4zM402.8 200v.4l.4 .1z"/>
<path d="M405.6 203.2l.3 61.8v-61.8zM405.6 203.2l.3 61.8h-.3z"/>
<path d="M370.6 14.6v250.3l.3 .1zM370.6 14.6l.3-.2v250.6zM367.7 11.7l2.9 2.9 .3-.2zM367.8 11.3l3.1 3.1-3.2-2.7zM28.1 11.7h339.6l.1-.4zM27.9 11.3h339.9l-339.7 .4zM27.9 11.3l-2.7 3.3 2.9-2.9zM27.9 11.3l-2.7 3.3-.4-.2zM24.8 14.4l.4 250.5v-250.3zM24.8 14.4l.4 250.5-.4 .1zM24.8 265l3.3 2.8-2.9-2.9zM24.8 265l3.3 2.8-.2 .3zM28.1 267.8l-.2 .3 339.8-.3zM27.9 268.1l339.8-.3 .1 .3zM367.7 267.8l.1 .3 2.8-3.2zM370.6 264.9l.3 .1-3.1 3.1z"/>
<path d="M375.7 265h.4l-.4 .4zM376.1 265l-.4 .4h.4zM375.7 265.4h.4l-.2 .5zM376.1 265.4l-.2 .5 .3-.1zM375.9 265.9l.3-.1-.1 .6zM376.2 265.8l-.1 .6 .3-.2zM376.1 266.4l.3-.2-.1 .6zM376.4 266.2l-.1 .6 .3-.2zM376.3 266.8l.3-.2v.6zM376.6 266.6v.6l.3-.3zM376.6 267.2l.3-.3 .1 .6zM376.9 266.9l.1 .6 .2-.3zM377.2 267.2l.2 .6-.4-.3zM377.2 267.2l.2 .6 .2-.4zM377.6 267.4l.3 .6-.5-.2zM377.6 267.4l.3 .6 .1-.4zM378 267.6l.4 .5-.5-.1zM378 267.6l.4 .5v-.4zM378.4 267.7l.5 .4h-.5zM378.4 267.7l.5 .4v-.3z"/>
<path d="M378.9 267.8v.3l23.9-.3zM378.9 268.1l23.9-.3v.3z"/>
<path d="M402.8 267.8l.5 .3h-.5zM402.8 267.8l.5 .3-.1-.4zM403.2 267.7l.6 .3-.5 .1zM403.2 267.7l.6 .3-.2-.4zM403.6 267.6l.6 .2-.4 .2zM403.6 267.6l.6 .2-.2-.4zM404 267.4l.6 .1-.4 .3zM404 267.4l.6 .1-.2-.3zM404.4 267.2h.6l-.4 .3zM404.4 267.2h.6l-.2-.3zM404.8 266.9l.5-.1-.3 .4zM405 266.6l-.2 .3 .5-.1zM405 266.6l.6-.2-.3 .4zM405.3 266.2l-.3 .4 .6-.2zM405.3 266.2l.5-.3-.2 .5zM405.4 265.8l-.1 .4 .5-.3zM405.4 265.8l.5-.4-.1 .5zM405.5 265.4l-.1 .4 .5-.4zM405.9 265v.4h-.4zM405.6 265l-.1 .4 .4-.4z"/>
</g>
<g font-size="5.7">
<text x="228.6" y="90.3">+</text>
<text x="228.6" y="135.8">+</text>
</g>
<g font-size="5.3">
<text x="52.6" y="57.9">DISC</text>
<text x="208.8" y="92.4">GND</text>
<text x="155.6" y="130.5">CB2</text>
<text x="219.8" y="128.8">PS2</text>
<text x="101.2" y="147.5">TB2-2</text>
<text x="101.2" y="176">TB1-3</text>
<text x="255.1" y="189.8">1PHASE</text>
<text x="101.2" y="198.6">TB2-3</text>
<text x="101.2" y="226.8">TB1-4</text>
<text x="382.1" y="226.8">GROUP: 1</text>
<text x="382.8" y="233.2">WINDING</text>
<text x="393.7" y="266.7">13</text>
</g>
<g font-size="4.9">
<text x="80.8" y="36">GND</text>
<text x="220.5" y="83.3">PS1</text>
<text x="126.6" y="87.1">104-1</text>
<text x="155.9" y="85">CB1</text>
<text x="156.6" y="90">6A</text>
<text x="183.1" y="86.8">104-2</text>
<text x="215.2" y="86.8" transform="rotate(-90 215.2 86.8)">L1</text>
<text x="234.2" y="90">104-3</text>
<text x="101.2" y="90.3">TB1-1</text>
<text x="154.2" y="98.1">105-1</text>
<text x="257.9" y="97">TO 200</text>
<text x="215.2" y="105.1">24VDC 5A</text>
<text x="54.7" y="111.1">106</text>
<text x="182.7" y="131.9">108-2</text>
<text x="211.3" y="131.9">L1</text>
<text x="101.2" y="135.8">TB1-2</text>
<text x="156.3" y="135.5">10A</text>
<text x="208.8" y="138.6">GND</text>
<text x="234.6" y="140.8">109-2</text>
<text x="243.8" y="138.3">TB6-1</text>
<text x="243.8" y="143.9">TB7-1</text>
<text x="257.9" y="142.2">TO 250</text>
<text x="213.8" y="149.9">24VDC 10A</text>
<text x="262.8" y="168.3">FANUC CR-4iA CONTROLLER</text>
<text x="171.1" y="188.7" transform="rotate(-90 171.1 188.7)">RECPT1</text>
<text x="187" y="189.4">5VDC</text>
<text x="101.2" y="237.8">TB2-4</text>
<text x="205.7" y="236">TO 1018</text>
<text x="388.1" y="266.3">OF</text>
</g>
<g font-size="4.4">
<text x="54.7" y="43">100</text>
<text x="55" y="54.3">101</text>
<text x="54.7" y="65.6">102</text>
<text x="54.7" y="76.9">103</text>
<text x="54.7" y="88.2">104</text>
<text x="54.7" y="99.5">105</text>
<text x="54.7" y="122.4">107</text>
<text x="54.7" y="133.7">108</text>
<text x="54.7" y="145">109</text>
<text x="54.7" y="156.3">110</text>
<text x="55" y="167.6">111</text>
<text x="54.7" y="178.9">112</text>
<text x="54.7" y="190.5">113</text>
<text x="54.7" y="201.8">114</text>
<text x="54.7" y="213.1">115</text>
<text x="54.7" y="224.4">116</text>
<text x="54.7" y="235.7">117</text>
<text x="54.7" y="246.9">118</text>
<text x="392.3" y="246.2">J.L</text>
<text x="54.7" y="258.6">119</text>
</g>
<text font-size="4" x="393.3" y="249.8">R.W</text>
<g font-size="3.5">
<text x="375.7" y="216.3">NO.</text>
<text x="402.2" y="216.3">BY</text>
</g>
<g font-size="2.6">
<text x="228.6" y="94.9">-</text>
<text x="228.6" y="140.1">-</text>
</g>
</svg>
